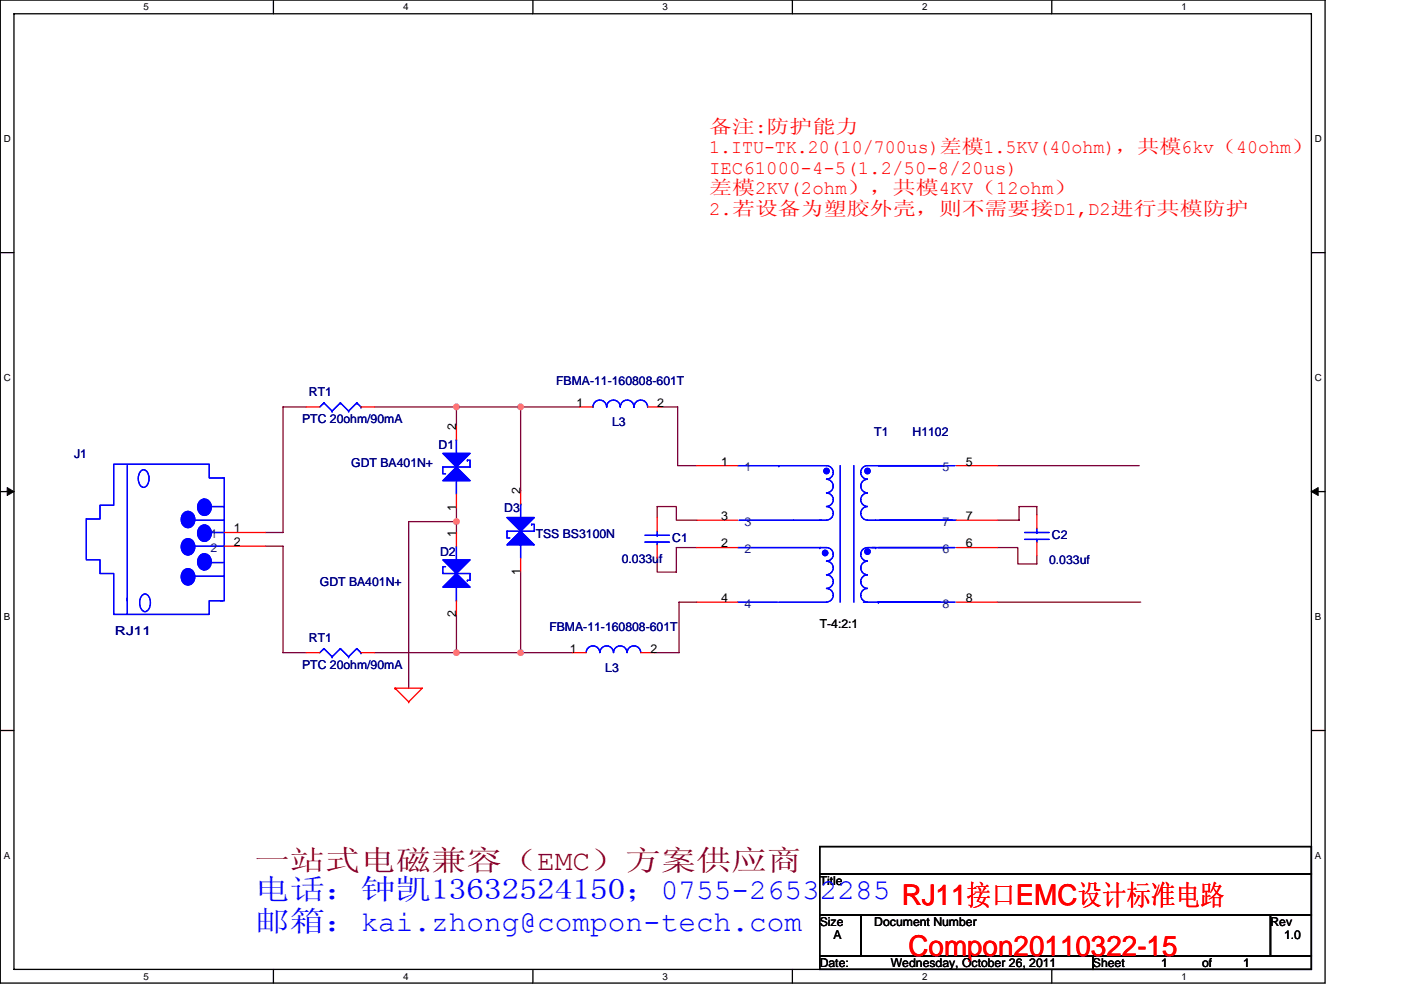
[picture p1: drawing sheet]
<svg xmlns="http://www.w3.org/2000/svg" width="297mm" height="210mm" viewBox="0 0 297 210" stroke-linecap="round" stroke-linejoin="round" font-family="sans-serif">
<path d="M.1 0h280.8v208.5h-280.8zM3 2.9h275v202.7h-275z" fill="none" stroke="#000" stroke-width=".28"/>
<g fill="#fff">
<path d="M30.5 .3h1.1v2.3h-1.1z"/>
<path d="M30.5 205.9h1.1v2.3h-1.1z"/>
</g>
<path d="M58 0v2.9M58 205.6v2.9" fill="none" stroke="#000" stroke-width=".28"/>
<g fill="#fff">
<path d="M85.5 .3h1.1v2.3h-1.1z"/>
<path d="M85.5 205.9h1.1v2.3h-1.1z"/>
</g>
<path d="M113 0v2.9M113 205.6v2.9" fill="none" stroke="#000" stroke-width=".28"/>
<g fill="#fff">
<path d="M140.5 .3h1.1v2.3h-1.1z"/>
<path d="M140.5 205.9h1.1v2.3h-1.1z"/>
</g>
<path d="M168 0v2.9M168 205.6v2.9" fill="none" stroke="#000" stroke-width=".28"/>
<g fill="#fff">
<path d="M195.5 .3h1.2v2.3h-1.2z"/>
<path d="M195.5 205.9h1.2v2.3h-1.2z"/>
</g>
<path d="M223 0v2.9M223 205.6v2.9" fill="none" stroke="#000" stroke-width=".28"/>
<g fill="#fff">
<path d="M250.5 .3h1.2v2.3h-1.2z"/>
<path d="M250.5 205.9h1.2v2.3h-1.2z"/>
<path d="M.8 28.3h1.5v2.3h-1.5z"/>
<path d="M278.8 28.3h1.5v2.3h-1.5z"/>
<path d="M.8 78.9h1.5v2.3h-1.5z"/>
<path d="M278.8 78.9h1.5v2.3h-1.5z"/>
</g>
<path d="M.1 53.6h2.9M278 53.6h2.9" fill="none" stroke="#000" stroke-width=".28"/>
<g fill="#fff">
<path d="M.8 129.6h1.4v2.3h-1.4z"/>
<path d="M278.8 129.6h1.4v2.3h-1.4z"/>
</g>
<path d="M.1 104.3h2.9M278 104.3h2.9" fill="none" stroke="#000" stroke-width=".28"/>
<path d="M1.5 103.4l1.5 .9-1.5 .8zM278 104.3l1.5-.9v1.7z" fill="#000" stroke="#000" stroke-width=".21"/>
<g fill="#fff">
<path d="M.8 180.3h1.4v2.3h-1.4z"/>
<path d="M278.8 180.3h1.4v2.3h-1.4z"/>
</g>
<path d="M.1 154.9h2.9M278 154.9h2.9M173.8 179.6h104.2v5.7h-104.2zM173.8 194h8.7v8.7h-8.7zM173.8 185.3h104.2v8.7h-104.2zM182.5 194h86.9v8.7h-86.9zM269.4 194h8.6v8.7h-8.6zM173.8 202.7h57.9v2.9h-57.9zM231.7 202.7h46.3v2.9h-46.3z" fill="none" stroke="#000" stroke-width=".28"/>
<g fill="none" stroke="#800040" stroke-width=".28">
<path d="M64.9 86.3h-4.9v26.6h-3.8M79.4 86.3h17.4M96.8 86.3h.1M96.8 86.3v4.1M96.8 86.3h13.6M110.4 86.3h12.4M110.4 86.3v17.7M140.2 86.3h3.5v12.5h4M211.5 98.8h30.1M56.2 115.8h3.8v22.6h4.9M96.8 110.6h-10.1v35.4M96.8 110.6h.1"/>
<path d="M96.8 107.7v5.2M96.8 112.9h.1M110.4 104h.1M139.3 109.8v-2.4h4.1v2.9h4.3M147.7 116.1h-4.3v5.2h-4.1v-2.9M211.5 116.1h4.3v3.5h4v-1.7M219.8 109.2v-1.8h-3.7v2.9h-4.6M96.8 138.4h.1M96.8 130.3v8.1M110.4 138.4h.1M110.4 138.4h-31M110.4 121.3v17.1"/>
<path d="M110.4 138.4h11M147.7 127.7h-3.7v10.7h-5.2M211.5 127.7h30.3"/>
</g>
<g fill="#f0f" stroke="#f0f" stroke-width=".28">
<circle cx="96.8" cy="138.4" r=".57"/>
<circle cx="96.8" cy="110.6" r=".57"/>
<circle cx="110.4" cy="138.4" r=".57"/>
<circle cx="110.4" cy="86.3" r=".57"/>
<circle cx="96.8" cy="86.3" r=".57"/>
</g>
<g fill="none" stroke="#f00" stroke-width=".28">
<path d="M64.9 86.3h2.9M76.5 86.3h2.9M96.8 90.4v2.9M122.8 86.3h2.9M137.3 86.3h2.9M147.7 98.8h8.7M202.8 98.8h8.7M96.8 104.8v2.9M96.8 112.9v2.9M147.7 110.3h8.7M147.7 116.1h8.7M202.8 110.3h8.7"/>
<path d="M202.8 116.1h8.7M64.9 138.4h2.9M76.5 138.4h2.9M96.8 127.4v2.9M147.7 127.7h8.7M202.8 127.7h8.7M83.8 146h5.7l-2.8 2.9M83.8 146h.1M83.8 146l2.9 2.9M86.7 148.9h.1"/>
</g>
<g fill="none" stroke="#00f" stroke-width=".28">
<path d="M20.6 99.6h.1M27 98.8v28.6M29.8 100a.89 .89 0 0 1 .9-.3 .89 .89 0 0 1 .7 .7 2.45 2.45 0 0 1-.6 2.9 .94 .94 0 0 1-1.3-.7 2.76 2.76 0 0 1 .3-2.6zM68.7 85.4h.1M68.7 85.4l-.9 .9M68.7 85.4l1.7 1.8M70.4 87.2h.1M72.2 85.4h.1M72.2 85.4l-1.8 1.8M72.2 85.4l1.7 1.8M73.9 87.2h.1M75.6 85.4h.1"/>
<path d="M75.6 85.4l-1.7 1.8M75.6 85.4l.9 .9M76.5 86.3h.1M96.8 93.3h.1M96.8 93.3v2.9M99.1 97.6h.6v1.5h-5.8v1.4h.6M99.1 97.6h.1M125.7 86.3a1.44 1.44 0 0 1 1.5-1.4 1.44 1.44 0 0 1 1.4 1.4M128.6 86.3a1.44 1.44 0 0 1 1.5-1.4 1.44 1.44 0 0 1 1.4 1.4 1.44 1.44 0 0 1 1.5-1.4 1.44 1.44 0 0 1 1.4 1.4 1.44 1.44 0 0 1 1.5-1.4 1.44 1.44 0 0 1 1.4 1.4M156.4 98.8h8.7M165.1 98.8h10.1a1.45 1.45 0 0 1 1.5 1.4 1.46 1.46 0 0 1-1.5 1.4 1.49 1.49 0 0 1 1.5 1.5 1.46 1.46 0 0 1-1.5 1.4M165.1 98.8h.1"/>
<path d="M178.1 98.8v28.9M181 98.8v28.9M186.2 98.8h16.3M200.1 98.8h-16.2a1.42 1.42 0 0 0-1.4 1.4 1.44 1.44 0 0 0 1.4 1.4 1.46 1.46 0 0 0-1.4 1.5 1.44 1.44 0 0 0 1.4 1.4M47.3 101.4h-2.9v-2.9h-20.3v8.7h-2.9v2.9h-2.9v8.6h2.9v2.9h2.9v8.7h20.3v-2.9h2.9M96.8 102v2.8M96.8 115.8v2.9M156.4 116.1h17.7M156.7 110.3h17.4M173.8 116.1h1.4a1.45 1.45 0 0 1 1.5 1.5v-.1a1.46 1.46 0 0 1-1.5 1.5M173.8 116.1h.1M173.8 110.3h1.5"/>
<path d="M175.2 104.6a1.43 1.43 0 0 1 1.5 1.4 1.43 1.43 0 0 1-1.5 1.4 1.47 1.47 0 0 1 1.5 1.5 1.48 1.48 0 0 1-1.5 1.4M175.2 119a1.43 1.43 0 0 1 1.5 1.5 1.43 1.43 0 0 1-1.5 1.4 1.47 1.47 0 0 1 1.5 1.5 1.48 1.48 0 0 1-1.5 1.4M183.9 104.6a1.43 1.43 0 0 0-1.4 1.4 1.43 1.43 0 0 0 1.4 1.4 1.46 1.46 0 0 0-1.4 1.5 1.44 1.44 0 0 0 1.4 1.4M183.9 119a1.43 1.43 0 0 0-1.4 1.5 1.43 1.43 0 0 0 1.4 1.4 1.46 1.46 0 0 0-1.4 1.5 1.44 1.44 0 0 0 1.4 1.4M183.9 110.3h18M184.8 116.1h16.2M185.7 116.1h-1.8a1.42 1.42 0 0 0-1.4 1.5v-.1a1.44 1.44 0 0 0 1.4 1.5M185.7 116.1h.1M186.2 116.1h16.3M186.5 110.3h16.3M27 126.9v3.4M30.1 126.3a.89 .89 0 0 1 .9-.3 .89 .89 0 0 1 .7 .7 2.45 2.45 0 0 1-.6 2.9 .94 .94 0 0 1-1.3-.6 2.76 2.76 0 0 1 .3-2.7z"/>
<path d="M68.7 137.6h.1M68.7 137.6l-.9 .8M68.7 137.6l1.7 1.7M70.4 139.3h.1M72.2 137.6h.1M72.2 137.6l-1.8 1.7M72.2 137.6l1.7 1.7M73.9 139.3h.1M75.6 137.6h.1M75.6 137.6l-1.7 1.7M75.6 137.6l.9 .8M76.5 138.4h.1"/>
<path d="M94.5 120.2h-.6v1.4h5.8v1.5h-.6M96.8 127.4h.1M96.8 124.5v2.9M99.1 123.1h.1M156.4 127.7h8.4M165.1 127.7h10.2M175.2 124.8a1.44 1.44 0 0 1 1.5 1.5 1.48 1.48 0 0 1-1.5 1.4M183.1 127.7h16.2M183.9 124.8a1.43 1.43 0 0 0-1.4 1.5 1.44 1.44 0 0 0 1.4 1.4M186.2 127.7h.1M186.2 127.7h16.3"/>
</g>
<g fill="#00f" stroke="#00f" stroke-width=".28">
<path d="M96.8 99.1l2.9 2.9h-5.8z"/>
<path d="M93.9 96.2h5.8l-2.9 2.9z"/>
<path d="M93.9 118.7h5.8l-2.9 2.9z"/>
<path d="M96.8 121.6l2.9 2.9h-5.8z"/>
<circle cx="175.2" cy="99.9" r=".57"/>
<circle cx="174.9" cy="117.3" r=".57"/>
<circle cx="183.9" cy="99.9" r=".57"/>
<circle cx="183.9" cy="117" r=".57"/>
</g>
<path d="M42.8 118.5a.72 .72 0 0 1 .9-.2 .72 .72 0 0 1 .4 .9 .76 .76 0 0 1-.8 1 .76 .76 0 0 1-.7-1z" fill-rule="evenodd" fill="#fff"/>
<path d="M42.8 118.5a.72 .72 0 0 1 .9-.2 .72 .72 0 0 1 .4 .9 .76 .76 0 0 1-.8 1 .76 .76 0 0 1-.7-1z" fill-rule="evenodd" fill="#00f" stroke="#00f" stroke-width="1.7"/>
<path d="M42.8 106.9a.72 .72 0 0 1 .9-.2 .72 .72 0 0 1 .4 .9 .76 .76 0 0 1-.8 1 .76 .76 0 0 1-.7-1z" fill-rule="evenodd" fill="#fff"/>
<path d="M42.8 106.9a.72 .72 0 0 1 .9-.2 .72 .72 0 0 1 .4 .9 .76 .76 0 0 1-.8 1 .76 .76 0 0 1-.7-1z" fill-rule="evenodd" fill="#00f" stroke="#00f" stroke-width="1.7"/>
<path d="M42.8 112.4a.72 .72 0 0 1 .9-.2 .72 .72 0 0 1 .4 .9 .76 .76 0 0 1-.8 1 .76 .76 0 0 1-.7-1z" fill-rule="evenodd" fill="#fff"/>
<path d="M42.8 112.4a.72 .72 0 0 1 .9-.2 .72 .72 0 0 1 .4 .9 .76 .76 0 0 1-.8 1 .76 .76 0 0 1-.7-1z" fill-rule="evenodd" fill="#00f" stroke="#00f" stroke-width="1.7"/>
<path d="M39.4 121.6a.72 .72 0 0 1 .9-.1 .72 .72 0 0 1 .3 .8 .76 .76 0 0 1-.7 1.1 .76 .76 0 0 1-.7-1.1z" fill-rule="evenodd" fill="#fff"/>
<path d="M39.4 121.6a.72 .72 0 0 1 .9-.1 .72 .72 0 0 1 .3 .8 .76 .76 0 0 1-.7 1.1 .76 .76 0 0 1-.7-1.1z" fill-rule="evenodd" fill="#00f" stroke="#00f" stroke-width="1.7"/>
<path d="M39.4 109.5a.72 .72 0 0 1 .9-.2 .72 .72 0 0 1 .3 .9 .75 .75 0 0 1-.7 1 .75 .75 0 0 1-.7-1z" fill-rule="evenodd" fill="#fff"/>
<path d="M39.4 109.5a.72 .72 0 0 1 .9-.2 .72 .72 0 0 1 .3 .9 .75 .75 0 0 1-.7 1 .75 .75 0 0 1-.7-1z" fill-rule="evenodd" fill="#00f" stroke="#00f" stroke-width="1.7"/>
<path d="M39.7 110.3h7.9M39.7 115.8h7.9M43.2 107.4h4.4M43.2 112.9h4.4M43.2 119.3h4.4M47.3 101.4h.3v26h-.9M40 122.2h7.6M47.6 122.2h.1" fill="none" stroke="#00f" stroke-width=".28"/>
<path d="M39.4 115.3a.72 .72 0 0 1 .9-.2 .72 .72 0 0 1 .3 .9 .76 .76 0 0 1-.7 1 .76 .76 0 0 1-.7-1z" fill-rule="evenodd" fill="#fff"/>
<path d="M39.4 115.3a.72 .72 0 0 1 .9-.2 .72 .72 0 0 1 .3 .9 .76 .76 0 0 1-.7 1 .76 .76 0 0 1-.7-1z" fill-rule="evenodd" fill="#00f" stroke="#00f" stroke-width="1.7"/>
<path d="M20.6 99.6h.1M27 98.8v28.6M29.8 100a.89 .89 0 0 1 .9-.3 .89 .89 0 0 1 .7 .7 2.45 2.45 0 0 1-.6 2.9 .94 .94 0 0 1-1.3-.7 2.76 2.76 0 0 1 .3-2.6zM47.3 101.4h-2.9v-2.9h-20.3v8.7h-2.9v2.9h-2.9v8.6h2.9v2.9h2.9v8.7h20.3v-2.9h2.9M27 126.9v3.4M30.1 126.3a.89 .89 0 0 1 .9-.3 .89 .89 0 0 1 .7 .7 2.45 2.45 0 0 1-.6 2.9 .94 .94 0 0 1-1.3-.6 2.76 2.76 0 0 1 .3-2.7z" fill="none" stroke="#00f" stroke-width=".28"/>
<path d="M42.8 118.5a.72 .72 0 0 1 .9-.2 .72 .72 0 0 1 .4 .9 .76 .76 0 0 1-.8 1 .76 .76 0 0 1-.7-1z" fill-rule="evenodd" fill="#fff"/>
<path d="M42.8 118.5a.72 .72 0 0 1 .9-.2 .72 .72 0 0 1 .4 .9 .76 .76 0 0 1-.8 1 .76 .76 0 0 1-.7-1z" fill-rule="evenodd" fill="#00f" stroke="#00f" stroke-width="1.7"/>
<path d="M42.8 106.9a.72 .72 0 0 1 .9-.2 .72 .72 0 0 1 .4 .9 .76 .76 0 0 1-.8 1 .76 .76 0 0 1-.7-1z" fill-rule="evenodd" fill="#fff"/>
<path d="M42.8 106.9a.72 .72 0 0 1 .9-.2 .72 .72 0 0 1 .4 .9 .76 .76 0 0 1-.8 1 .76 .76 0 0 1-.7-1z" fill-rule="evenodd" fill="#00f" stroke="#00f" stroke-width="1.7"/>
<path d="M42.8 112.4a.72 .72 0 0 1 .9-.2 .72 .72 0 0 1 .4 .9 .76 .76 0 0 1-.8 1 .76 .76 0 0 1-.7-1z" fill-rule="evenodd" fill="#fff"/>
<path d="M42.8 112.4a.72 .72 0 0 1 .9-.2 .72 .72 0 0 1 .4 .9 .76 .76 0 0 1-.8 1 .76 .76 0 0 1-.7-1z" fill-rule="evenodd" fill="#00f" stroke="#00f" stroke-width="1.7"/>
<path d="M39.4 121.6a.72 .72 0 0 1 .9-.1 .72 .72 0 0 1 .3 .8 .76 .76 0 0 1-.7 1.1 .76 .76 0 0 1-.7-1.1z" fill-rule="evenodd" fill="#fff"/>
<path d="M39.4 121.6a.72 .72 0 0 1 .9-.1 .72 .72 0 0 1 .3 .8 .76 .76 0 0 1-.7 1.1 .76 .76 0 0 1-.7-1.1z" fill-rule="evenodd" fill="#00f" stroke="#00f" stroke-width="1.7"/>
<path d="M39.4 109.5a.72 .72 0 0 1 .9-.2 .72 .72 0 0 1 .3 .9 .75 .75 0 0 1-.7 1 .75 .75 0 0 1-.7-1z" fill-rule="evenodd" fill="#fff"/>
<path d="M39.4 109.5a.72 .72 0 0 1 .9-.2 .72 .72 0 0 1 .3 .9 .75 .75 0 0 1-.7 1 .75 .75 0 0 1-.7-1z" fill-rule="evenodd" fill="#00f" stroke="#00f" stroke-width="1.7"/>
<path d="M39.7 110.3h7.9M39.7 115.8h7.9M43.2 107.4h4.4M43.2 112.9h4.4M43.2 119.3h4.4M47.3 101.4h.3v26h-.9M40 122.2h7.6M47.6 122.2h.1" fill="none" stroke="#00f" stroke-width=".28"/>
<path d="M39.4 115.3a.72 .72 0 0 1 .9-.2 .72 .72 0 0 1 .3 .9 .76 .76 0 0 1-.7 1 .76 .76 0 0 1-.7-1z" fill-rule="evenodd" fill="#fff"/>
<path d="M39.4 115.3a.72 .72 0 0 1 .9-.2 .72 .72 0 0 1 .3 .9 .76 .76 0 0 1-.7 1 .76 .76 0 0 1-.7-1z" fill-rule="evenodd" fill="#00f" stroke="#00f" stroke-width="1.7"/>
<path d="M47.6 112.9h8.6M47.6 115.8h8.6M110.4 104v2.9M110.4 118.4v2.9M139.3 109.8v2.9M139.3 115.6v2.8M219.8 109.2v2.9M219.8 115v2.9M121.4 138.4h2.9M135.9 138.4h2.9" fill="none" stroke="#f00" stroke-width=".28"/>
<g fill="none" stroke="#00f" stroke-width=".28">
<path d="M110.4 115.6v2.8M110.4 106.9h.1M110.4 106.9v2.9M112.7 111.2h.6v1.5h-5.8v1.4h.6M112.7 111.2h.1M136.7 113.5h5.2M136.7 115h5.2M139.3 115v.6M139.3 113.5h.1M139.3 112.7v.8M217.2 112.9h5.2M217.2 114.4h5.2"/>
<path d="M219.8 114.4v.6M219.8 112.9h.1M219.8 112.1v.8M124.3 138.4a1.44 1.44 0 0 1 1.4-1.4 1.44 1.44 0 0 1 1.5 1.4M127.2 138.4a1.44 1.44 0 0 1 1.4-1.4 1.44 1.44 0 0 1 1.5 1.4 1.44 1.44 0 0 1 1.4-1.4 1.44 1.44 0 0 1 1.4 1.4M133 138.4a1.44 1.44 0 0 1 1.4-1.4 1.44 1.44 0 0 1 1.4 1.4"/>
</g>
<g fill="#00f" stroke="#00f" stroke-width=".28">
<path d="M110.4 112.7l2.9 2.9h-5.8z"/>
<path d="M107.5 109.8h5.8l-2.9 2.9z"/>
</g>
<g fill="#f0f" stroke="#f0f" stroke-width=".28">
<circle cx="96.8" cy="138.4" r=".57"/>
<circle cx="96.8" cy="110.6" r=".57"/>
<circle cx="110.4" cy="138.4" r=".57"/>
<circle cx="110.4" cy="86.3" r=".57"/>
<circle cx="96.8" cy="86.3" r=".57"/>
</g>
<text font-size="6.1" fill="#800000" x="53.9" y="184.6">一站式电磁兼容（EMC）方案供应商</text>
<g font-size="6.1" fill="#00f">
<text x="53.9" y="190.7">电话：钟凯13632524150；0755-26532285 RJ11接口EMC设计标准电路</text>
<text x="53.9" y="197.6">邮箱：kai.zhong@compon-tech.com</text>
</g>
<g font-size="6.1" fill="#f00">
<text x="191.2" y="192">RJ11接口EMC设计标准电路</text>
<text x="192.6" y="202.7">Compon20110322-15</text>
</g>
<g font-size="4" fill="#f00">
<text x="150.3" y="28.2">备注:防护能力</text>
<text x="150.3" y="32.5">1.ITU-TK.20(10/700us)差模1.5KV(40ohm)，共模6kv（40ohm）</text>
<text x="150.3" y="36.9">IEC61000-4-5(1.2/50-8/20us)</text>
<text x="150.3" y="41.2">差模2KV(2ohm），共模4KV（12ohm）</text>
<text x="150.3" y="45.5">2.若设备为塑胶外壳，则不需要接D1,D2进行共模防护</text>
</g>
<g font-size="2.6" fill="#000080">
<text x="117.9" y="81.7">FBMA-11-160808-601T</text>
<text x="64" y="89.8">PTC 20ohm/90mA</text>
<text x="65.5" y="84">RT1</text>
<text x="93" y="95.3">D1</text>
<text x="129.8" y="90.4">L3</text>
<text x="185.4" y="92.4">T1</text>
<text x="193.5" y="92.4">H1102</text>
<text x="15.7" y="97">J1</text>
<text x="74.5" y="99.1">GDT BA401N+</text>
<text x="106.9" y="108.6">D3</text>
<text x="93.3" y="117.9">D2</text>
<text x="113.6" y="114.1">TSS BS3100N</text>
<text x="131.8" y="119.3">0.033uf</text>
<text x="142.5" y="115">C1</text>
<text x="222.4" y="119.6">0.033uf</text>
<text x="223" y="114.4">C2</text>
<text x="67.8" y="124.2">GDT BA401N+</text>
<text x="24.4" y="134.7">RJ11</text>
<text x="65.5" y="136.1">RT1</text>
<text x="116.5" y="133.8">FBMA-11-160808-601T</text>
<text x="64" y="141.9">PTC 20ohm/90mA</text>
<text x="128.3" y="142.5">L3</text>
</g>
<g font-size="2.6">
<text x="122.2" y="86.3">1</text>
<text x="139.4" y="86.3">2</text>
<text x="96.7" y="91.2" transform="rotate(-90 96.7 91.2)">2</text>
<text x="152.9" y="98.7">1</text>
<text x="204.8" y="98.7">5</text>
<text x="110.4" y="104.8" transform="rotate(-90 110.4 104.8)">2</text>
<text x="49.6" y="112.9">1</text>
<text x="96.7" y="113.8" transform="rotate(-90 96.7 113.8)">1</text>
<text x="96.7" y="108.3" transform="rotate(-90 96.7 108.3)">1</text>
<text x="152.9" y="110.3">3</text>
<text x="204.8" y="110.3">7</text>
<text x="49.6" y="115.8">2</text>
<text x="152.9" y="116.1">2</text>
<text x="204.8" y="116.1">6</text>
<text x="110.4" y="121.9" transform="rotate(-90 110.4 121.9)">1</text>
<text x="96.7" y="130.9" transform="rotate(-90 96.7 130.9)">2</text>
<text x="152.9" y="127.7">4</text>
<text x="204.8" y="127.7">8</text>
<text x="173.8" y="133.2">T-4:2:1</text>
<text x="120.8" y="138.4">1</text>
<text x="137.9" y="138.4">2</text>
<text x="173.8" y="187.7">Title</text>
<text x="173.8" y="196.4">Size</text>
<text x="185.4" y="196.4">Document Number</text>
<text x="269.4" y="196.4">Rev</text>
<text x="176.7" y="199.3">A</text>
<text x="272.2" y="199.3">1.0</text>
<text x="173.8" y="205">Date:</text>
<text x="188.9" y="205">Wednesday, October 26, 2011</text>
<text x="231.7" y="205">Sheet</text>
<text x="246.2" y="205">1</text>
<text x="254.9" y="205">of</text>
<text x="263.6" y="205">1</text>
</g>
<g font-size="2.6" fill="#004080">
<text x="157.9" y="99.9">1</text>
<text x="199.9" y="99.9">5</text>
<text x="157.9" y="111.5">3</text>
<text x="199.9" y="111.5">7</text>
<text x="44.7" y="114.1">1</text>
<text x="44.7" y="117">2</text>
<text x="157.9" y="117.3">2</text>
<text x="199.9" y="117.3">6</text>
<text x="157.9" y="128.9">4</text>
<text x="199.9" y="128.9">8</text>
</g>
<g font-size="2.1">
<text x="30.5" y="2.2">5</text>
<text x="85.5" y="2.2">4</text>
<text x="140.5" y="2.2">3</text>
<text x="195.5" y="2.2">2</text>
<text x="250.5" y="2.2">1</text>
<text x=".8" y="30.1">D</text>
<text x="278.8" y="30.1">D</text>
<text x=".8" y="80.8">C</text>
<text x="278.8" y="80.8">C</text>
<text x=".8" y="131.4">B</text>
<text x="278.8" y="131.4">B</text>
<text x=".8" y="182.1">A</text>
<text x="278.8" y="182.1">A</text>
<text x="30.5" y="207.8">5</text>
<text x="85.5" y="207.8">4</text>
<text x="140.5" y="207.8">3</text>
<text x="195.5" y="207.8">2</text>
<text x="250.5" y="207.8">1</text>
</g>
</svg>
